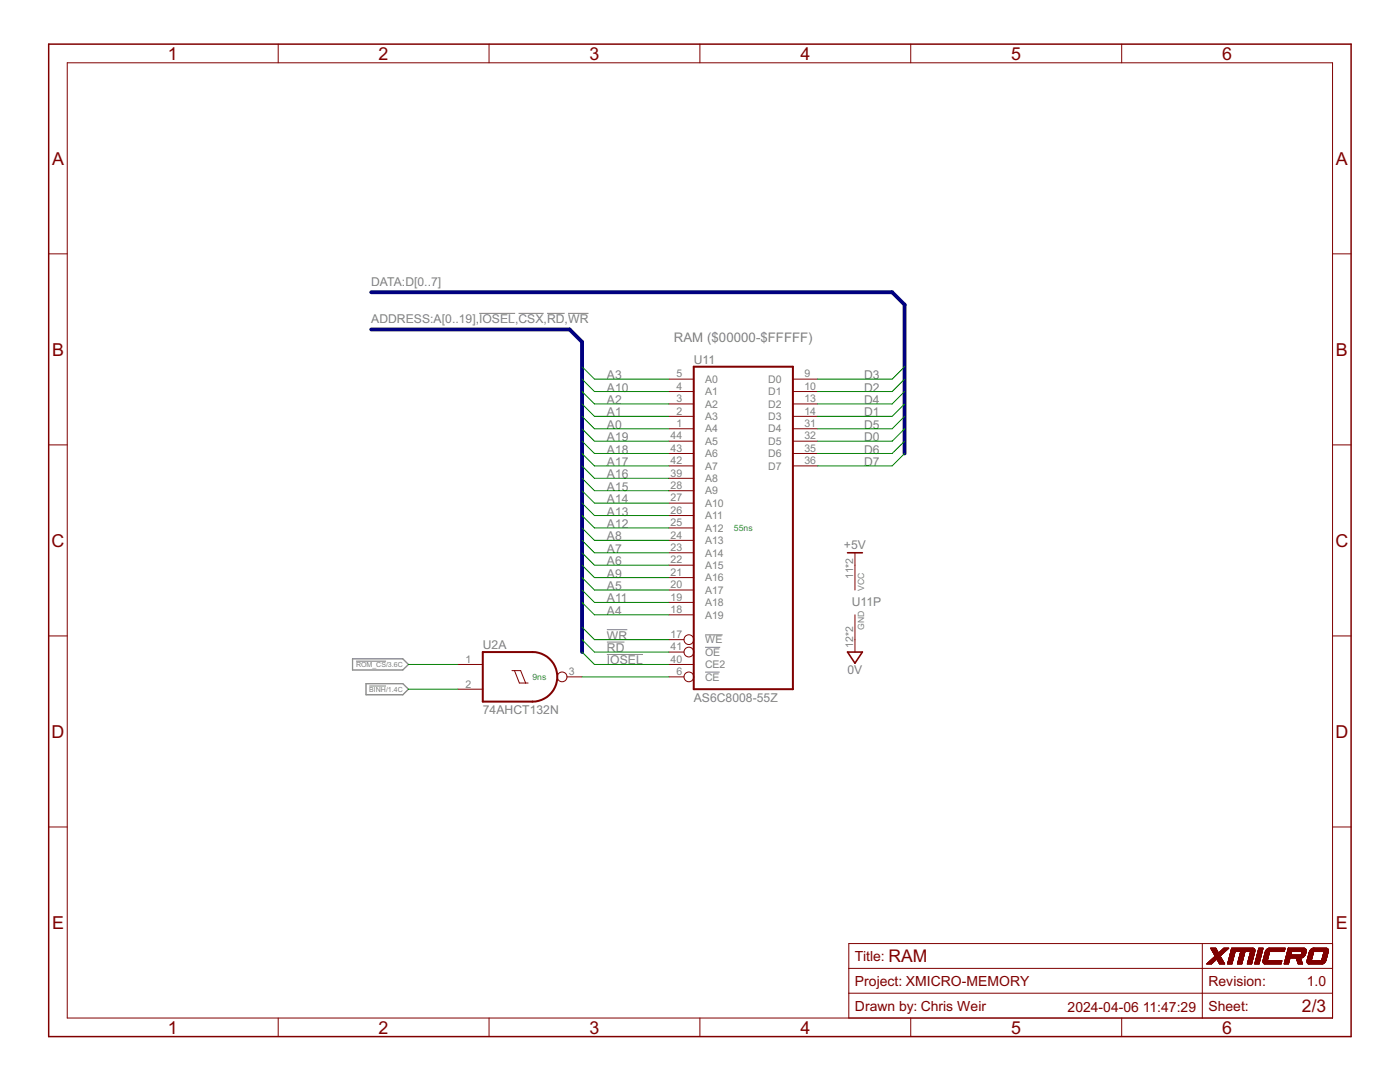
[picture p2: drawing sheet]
<svg xmlns="http://www.w3.org/2000/svg" width="279mm" height="216mm" viewBox="0 0 279 216" stroke-linecap="round" stroke-linejoin="round" font-family="sans-serif">
<path d="M95.6 62.5h7.2M103.5 62.5h5M109.2 62.5h3.5M113.4 62.5h4.1M71.1 131.9h5.9M73.7 136.9h3.3M121.1 128.1h3.5M121.1 125.6h4.1M121.1 130.6h7.2M140.7 126.7h3.5M140.7 129.2h3M140.7 134.1h2.9" fill="none" stroke="#808080" stroke-width=".2"/>
<path d="M70.4 131.5h10l1.1 1.1-1.1 1.1h-10zM73 136.4h7.4l1.1 1.1-1.1 1.1h-7.4z" fill="none" stroke="#808080" stroke-width=".25"/>
<path d="M138.5 73.2h19.7v64.3h-19.7zM96.4 130.1h9.9a4.9 4.9 0 0 1 4.9 5 4.9 4.9 0 0 1-4.9 4.9h-9.9z" fill="none" stroke="#800000" stroke-width=".4"/>
<g fill="none" stroke="#800000" stroke-width=".2">
<path d="M13.4 12.5h252.5v190.6h-252.5zM55.5 8.8v3.7M97.6 8.8v3.7M139.7 8.8v3.7M181.8 8.8v3.7M223.9 8.8v3.7M9.7 50.7h3.7M265.9 50.7h3.7M133.5 75.6h5M133.5 78.1h5M158.2 75.6h5M158.2 78.1h5"/>
<path d="M9.7 88.8h3.7M133.5 80.6h5M133.5 83.1h5M133.5 85.6h5M133.5 88h5M133.5 90.5h5M133.5 93h5M133.5 95.4h5M133.5 97.9h5M158.2 80.6h5M158.2 83.1h5M158.2 85.6h5"/>
<path d="M158.2 88h5M158.2 90.5h5M158.2 93h5M265.9 88.8h3.7M133.5 100.4h5M133.5 102.9h5M133.5 105.3h5M133.5 107.8h5M133.5 110.3h5M133.5 112.8h5M133.5 115.3h5M133.5 117.7h5"/>
<path d="M170.6 110.3v7.4M9.7 126.9h3.7M91.4 132.6h5M91.4 137.5h5M102.2 133.8h1.7l1 2.5M102.7 133.8l1 2.5h1.7M113.1 135.1h3.1M133.5 127.6h3M133.5 130.1h3M133.5 135.1h3M133.5 120.2h5M133.5 132.6h5"/>
<path d="M133.5 122.7h5M170.6 122.7v7.4M265.9 126.9h3.7M9.7 165h3.7M265.9 165h3.7M169.4 193.2h96.5M169.4 198.2h96.5M239.9 188.3v14.8M241.6 189.2h1.1M241.7 189.3h1M241.7 189.4h1M241.7 189.4l1.1 .1"/>
<path d="M241.8 189.5h1M241.8 192.3h-1M241.8 189.6h1.1M241.9 192.3h-1M241.9 189.6l1 .1M241.9 189.7h1M241.9 192.2l-1 .1M241.9 191.3h1.9M241.9 189.7l1.1 .1M242 192.2h-1M242 189.8h1M242 191.3h1.8"/>
<path d="M242 192.1l-1 .1M242 189.9h1M242.1 190h1M242.1 192.1h-1M242.1 191.2h1.7M242.1 192h-.9M242.1 191.2h1.6M242.1 190.1h1M242.1 190.1h2.1M242.2 192h-1M242.2 191.1h1.5M242.2 190.2h1.9"/>
<path d="M242.2 191.9l-1 .1M242.3 191.1h1.4M242.3 191.9h-1M242.3 191h1.3M242.3 190.4h1.6M242.3 191.8l-.9 .1M242.4 190.9h1.2M242.4 191.8h-1M242.4 190.6h1.3M242.4 191.7h-.9M242.5 190.9h1M242.5 190.7h1"/>
<path d="M242.5 191.7h-1M242.5 190.8h1M242.5 191.6h-.9M242.6 191.6h-1M242.7 191.5l-1 .1M242.7 191.5h-.9M242.8 191.4l-1 .1M242.9 191.4l1 .1M242.9 191.5h1M243 191.6h1M243 191.7h1.1M243.1 191.7h1"/>
<path d="M243.1 191.8h1M243.1 191.8l1 .1M243.1 191.9h1.1M243.2 191.9l1 .1M243.2 192h1M243.2 192.1h1.1M243.3 192.1l1 .1M243.3 192.2h1M243.3 192.2l1.1 .1M243.4 192.3h1M243.6 190.7h-1.1M243.6 190.6h-1.2"/>
<path d="M243.8 190.5h-1.4M243.9 191.4h-2M243.9 190.4h-1.6M244 190.3l-1.7 .1M244.1 190.3h-1.9M244.1 190.2h-1.9M244.2 189.2h1l-1.7 1.6 .9 1.6h-1l-.6-1.1-1 1.1h-1l1.7-1.6M244.3 189.2l-1.1 1-.6-1h-1l.9 1.6M244.3 190.1h-1M244.3 190l-1 .1M244.4 190h-1M244.4 189.9h-1"/>
<path d="M244.5 189.9h-1M244.5 189.8l-1 .1M244.6 189.8h-1M244.6 189.7l-1 .1M244.7 189.7h-1M244.8 189.6l-1 .1M244.8 189.6h-1M244.9 189.5h-1M245 189.4l-1 .1M245 192.3h.9M245 192.2h.9M245 189.4h-1"/>
<path d="M245 192.1h.9M245.1 192h.8M245.1 189.3l-1 .1M245.1 192h.9M245.1 191.9h.9M245.1 191.8h.9M245.1 189.3h-1M245.2 191.7h.8M245.2 191.6h.8M245.2 189.2l-1 .1M245.2 191.5h.9M245.2 191.4h.9"/>
<path d="M245.3 191.3h.8M245.3 191.2h.8M245.3 191.1h.9M245.3 191h.9M245.4 190.9h.8M245.4 190.8h.9M245.4 190.7h.9M245.4 190.6h.9M245.5 190.5h.8M245.5 190.4h.9M245.5 190.3h.9M245.5 190.2h.9"/>
<path d="M245.6 190.2h.8M245.6 190.1h.8M245.6 190h.9M245.6 189.9h.9M245.7 189.7h4.7M245.7 189.6h4.7M245.7 189.5h4.7M245.7 189.4h4.7M245.8 189.3h4.5M245.8 189.2l4.4 .1M245.9 192.3h-.9M245.9 192.2l-.9 .1"/>
<path d="M245.9 192.1h-.9M246 191.9h-.9M246 191.8l-.9 .1M246 191.7h-.8M246.1 191.6h-.9M246.1 191.4l-.9 .1M246.2 191.2h-.9M246.2 191.1h-.9M246.2 190.9h-.8M246.3 190.8h-.9M246.3 190.7h-.9M246.3 190.5h-.9"/>
<path d="M246.4 190.4l-.9 .1M246.4 190.3h-.9M246.4 190.1h-.8M246.5 190l-.9 .1M247 192.3h.8M247 192.1h.9M247 192h.9M247.1 192h.8M247.1 191.9h.8M247.1 191.8h.9M247.1 191.7h.9M247.1 191.6h.9"/>
<path d="M247.2 191.6h.8M247.2 191.5h.9M247.2 191.4h.9M247.2 191.3h.9M247.2 191.2h.9M247.3 191.2h.8M247.3 191h.9M247.3 190.9h.9M247.4 190.8h.8M247.4 190.6h.9M247.4 190.5h.9M247.5 190.4h.8"/>
<path d="M247.5 190.2h.9M247.5 190.1h.9M247.6 190h.8M247.6 189.9h.9M247.6 189.9l-.6 2.5h.8l.7-2.5M247.8 192.3h-.8M247.9 192.2l-.9 .1M247.9 192.2h-.9M247.9 192.1h-.9M247.9 191.9l-.8 .1M248 191.8l-.9 .1M248 191.7h-.9"/>
<path d="M248.1 191.5l-.9 .1M248.1 191.4l-.9 .1M248.1 191.2h-.8M248.2 191.1h-.9M248.2 190.8h-.8M248.3 190.7h-.9M248.3 190.5h-.9M248.3 190.4l-.8 .1M248.3 190.4h-.8M248.4 190.3h-.9M248.4 190.1h-.9M248.4 190l-.8 .1"/>
<path d="M248.9 192.3h.9M249 192.2h.8M249 192.1h.9M249 192h.9M249 191.9h.9M249.1 191.8h.8M249.1 191.7h.9M249.1 191.6h.9M249.2 191.4h.8M249.2 191.3h.9M249.2 191.2h.9M249.3 191h.8"/>
<path d="M249.3 190.9h.8M249.3 190.9h.9M249.3 190.8h.9M249.4 190.6h.8M249.4 190.5h.9M249.4 190.4h.9M249.5 190.3h.8M249.5 190.2h.8M249.5 190.1h.9M249.5 190h.9M249.6 190h.8M249.6 189.9h.8"/>
<path d="M249.6 189.9l-.7 2.5h.9l.6-2.4M249.8 192.2h-.8M249.9 192.1l-.9 .1M250 191.7h-.9M250 191.5h-.8M250 191.4h-.8M250.1 191.3h-.9M250.1 189.2h.1M250.1 191.2l-.9 .1M250.1 191.1h-.8M250.1 189.2h-4.3l-.8 3.2h.9l.6-2.5M250.1 191h-.8"/>
<path d="M250.2 189.2v.1M250.2 190.8h-.9M250.2 190.7h-.8M250.2 189.3h.1M250.3 190.6h-.9M250.3 190.3l-.9 .1M250.3 189.3l.1 .1M250.4 190.2h-.9M250.4 189.4v.1M250.4 192.3h.9M250.4 189.8l-4.8 .1M250.4 189.5v.1"/>
<path d="M250.4 192.2h.9M250.4 189.8h-4.7M250.4 189.6v.2M250.4 189.8v.2M250.5 192.1h.8M250.5 192h.9M250.5 191.9h.9M250.6 191.7h.8M250.6 191.6h.9M250.6 191.5h.9M250.7 191.3h.8M250.7 191.2h.9"/>
<path d="M250.7 191.1h.9M250.7 191h.9M250.8 190.9h.8M250.8 190.9h.9M250.8 190.8h.9M250.8 190.7h.9M250.9 190.6h.8M250.9 190.5h.8M250.9 190.5h.9M250.9 190.3h.9M251 190.2h.8M251 190.1h.8"/>
<path d="M251 190.1h.9M251 189.9h.9M251.1 189.8h.8M251.1 189.7h.8M251.1 189.6h.9M251.1 189.5h.9M251.2 189.4h.8M251.2 189.3h.9M251.2 189.2h.9M251.2 189.2h.9l-.8 3.2h-.9zM251.3 192.3h-.9M251.4 192h-.9"/>
<path d="M251.4 191.9l-.9 .1M251.4 191.9h-.9M251.4 191.8h-.9M251.5 191.6h-.9M251.5 191.5l-.9 .1M251.5 191.4h-.8M251.5 191.3h-.8M251.6 191.2h-.9M251.6 191.1l-.9 .1M251.6 191h-.8M251.7 190.9h-.9M251.7 190.6h-.9"/>
<path d="M251.8 190.5h-.9M251.8 190.4h-.9M251.8 190.2h-.8M251.8 190.1l-.8 .1M251.9 190h-.9M251.9 189.8h-.8M251.9 189.7l-.8 .1M252 189.6h-.9M252 189.5h-.9M252.1 191.9h3.7M252.1 191.8h3.7M252.1 189.3l-.9 .1"/>
<path d="M252.1 191.9l.2 .4M252.1 191.8v.1M252.1 191.7h3.7l-.1 .7-3.4-.1M252.1 192h3.6M252.1 192h3.7M252.1 191.7h3.7M252.1 191.6h.8M252.1 191.7v.1M252.1 192.1h3.6M252.1 191.5h.9M252.1 191.5v.2M252.1 191.4h.9"/>
<path d="M252.1 192.2h3.6M252.2 191.3h.8M252.2 192.2h3.5M252.2 191.2h.8M252.2 191.1h.9M252.2 191h.9M252.2 192.3h3.5M252.3 190.9h.8M252.3 190.8h.9M252.3 192.3h3.4M252.3 190.7h.9M252.3 190.6h.9"/>
<path d="M252.3 190.5h.9M252.4 190.5h.8M252.4 190.4h.8M252.4 190.4h.9M252.4 190.3h.9M252.4 190.2h.9M252.5 190.1h.8M252.5 190h.8M252.5 190h.9M252.5 190l-.4 1.5M252.5 189.9h.9M252.5 189.8v.2"/>
<path d="M252.6 189.8h3.7M252.6 189.7h3.7M252.6 189.7l-.1 .1M252.6 189.7h3.8M252.7 189.6h3.7M252.7 189.5h3.7M252.7 189.5l-.1 .2M252.8 189.5h3.6M252.9 189.4h3.5M253 191.6h-.9M253 189.3l-.3 .2M253 191.3h-.9"/>
<path d="M253 191.2l-.8 .1M253.1 189.3h3.4M253.1 191.1h-.9M253.1 191h-.9M253.1 190.9h-.9M253.2 190.8l-.9 .1M253.2 189.2h3.3l-.2 .7M253.2 190.7h-.9M253.2 190.6h-.9M253.2 189.2l-.2 .1M253.3 190.3l-.9 .1M253.4 189.9h-.9"/>
<path d="M253.4 189.9l-.5 1.8M255.8 191.9h-3.7M255.8 191.8l-3.7 .1M256.3 192.3h.8M256.3 192.3h.9M256.3 192.2h.9M256.3 192.1h.9M256.3 189.8l-3.8 .1M256.3 192h.9M256.3 189.7l-3.7 .1M256.4 192h.8M256.4 191.9h.9"/>
<path d="M256.4 191.8h.9M256.4 189.4h-3.5M256.5 191.7h.8M256.5 191.6h.8M256.5 189.3h-3.5M256.5 191.5h.9M256.5 191.4h.9M256.6 191.3h.8M256.6 191.2h2.9M256.7 190.8h3.6M256.8 190.5h3.7M256.8 190.5h.8"/>
<path d="M256.8 190.4h.8M256.8 190.4h.9M256.8 190.3h.9M256.8 190.2h.9M256.9 190.1h.8M256.9 190h.8M256.9 189.9h.9M256.9 189.8h3.8M257 189.7h3.7M257 189.6h3.7M257 189.5h3.7M257 189.5h3.6"/>
<path d="M257 189.4h3.6M257.1 189.3l3.5 .1M257.1 189.3h3.4M257.1 189.2h3.2M257.1 189.2l3.3 .1M257.1 189.2l-.8 3.2h.8l.4-1.2M257.1 189.2l.7 .7-.2 .6M257.2 192.2h-.9M257.2 192.1h-.9M257.2 192h-.8M257.3 191.7h-.9M257.3 191.6h-.8"/>
<path d="M257.4 191.3h-.9M257.4 191.2l-.8 .1M257.7 190.4h-.9M257.7 190.2h-.9M257.7 190.1l-.8 .1M257.8 190h-.9M257.8 189.9h-.9M258.7 191.2l.4 1.2h.9l-.5-1.2M258.7 191.2h.9M258.7 191.3h.9M258.7 191.4h.9M258.8 191.4h.8"/>
<path d="M258.8 191.5h.9M258.8 191.6h.9M258.8 191.7h.9M258.9 191.7h.8M258.9 191.8h.9M258.9 191.9h.9M259 191.9l.8 .1M259 192h.8M259 192.1h.9M259 192.2h.9M259.1 192.2l.8 .1M259.1 192.3h.8"/>
<path d="M259.7 190.4h.9M259.7 190.3h.9M259.8 190.2h.8M259.8 190.1h.8M259.8 190h.8M259.8 191.1l-3.2 .1M259.8 189.9h.9M259.8 189.9l-.1 .6M260 191.1h-3.4M260 191.1l-.5 .1M260.1 191l-3.5 .1M260.1 191h-3.5"/>
<path d="M260.2 190.9h-3.6M260.2 190.9l-.2 .2M260.2 190.9h-3.5M260.3 190.8l-3.6 .1M260.3 189.2l.2 .1M260.3 190.8h-3.6M260.3 190.8l-.1 .1M260.4 190.7h-3.7M260.4 190.6h-3.7M260.5 190.6h-3.8M260.5 189.3l.1 .1M260.5 190.5l-.2 .3"/>
<path d="M260.5 190.5h-.8M260.5 190.4l-.8 .1M260.5 190.5h.1M260.6 190.4h-.9M260.6 190.4l-.1 .1M260.6 189.4v.1M260.6 190.2h-.8M260.6 190.1h-.8M260.6 189.5h.1M260.7 190h-.9M260.7 189.9l-.1 .5M260.7 189.9h-.9"/>
<path d="M260.7 189.8l-3.8 .1M260.7 189.7h-3.7M260.7 189.6h-3.7M260.7 189.5v.3M260.7 189.8v.1M260.8 191.9l.1 .1M260.9 191.7h3.7M260.9 191.6h.8M260.9 191.7l-.1 .2M260.9 192v.1M260.9 192.1h3.5M260.9 191.6v.1"/>
<path d="M260.9 192.1h3.4M260.9 191.5h.8M260.9 191.4h.9M260.9 192.1v.1M260.9 192.2h3.3M260.9 192.2h.1M260.9 191.3h.9M261 192.2h3.2M261 191.2h.8M261 192.2l.1 .1M261 191.1h.9M261 192.3h3.1"/>
<path d="M261 190.9h.9M261.1 190.8h.8M261.1 192.3h2.9M261.1 190.7h.9M261.1 190.6h.9M261.2 190.4h.8M261.2 190.3h.9M261.2 190.2h.9M261.3 190.1h.8M261.3 190h.8M261.3 190l-.4 1.6M261.3 189.9h.9"/>
<path d="M261.4 189.8l-.1 .2M261.5 189.5h3.6M261.6 189.5h3.5M261.6 189.5l-.2 .3M261.7 189.4h3.3M261.7 191.5l-.8 .1M261.7 189.3h3.3M261.7 189.3l-.1 .2M261.8 191.4h-.9M261.8 191.3h-.9M261.9 191.1l-.9 .1M261.9 189.3h3"/>
<path d="M261.9 189.3h-.2M261.9 191h-.9M261.9 190.9h-.9M261.9 190.8h-.8M262 190.7l-.9 .1M262 189.2h2.8M262 189.2l-.1 .1M262 190.5h-.8M262.1 190.3l-.9 .1M262.1 189.2h-.1M262.2 189.9h-.9M262.2 189.2l-.5 2.5"/>
<path d="M263.8 191.6h.8M263.8 191.5h.9M263.8 191.4h.9M263.8 191.3h.9M263.9 191.3h.8M263.9 191.2h.9M263.9 191.1h.9M263.9 191h.9M263.9 190.9h.9M264 190.9h.8M264 190.8h.9M264 190.7h.9"/>
<path d="M264 190.6h.9M264.1 192.3h-3M264.1 190.5h.8M264.1 190.3h.9M264.2 190.2h.8M264.2 192.2l-.1 .1M264.2 190.1h.8M264.2 189.9h.9M264.2 189.9l-.4 1.8M264.4 192h-3.5M264.5 191.9h-3.6M264.5 191.8l-3.6 .1"/>
<path d="M264.6 191.8h-3.7M264.6 191.7l-.4 .5M264.6 191.6v.1M264.7 191.5h-.9M264.7 189.2h.2M264.7 191.4h-.9M264.7 191.3h-.8M264.8 191l-.9 .1M264.8 190.9h-.8M264.9 189.2l.1 .2M264.9 190.6h-.9M264.9 190.5l-.8 .1"/>
<path d="M265 190.4h-.9M265 190.2h-.9M265 189.4h.1M265 190.1l-.8 .1M265 189.4l-3.4 .1M265 189.4l.1 .2M265.1 190h-.9M265.1 189.9l-.5 1.7M265.1 189.6v.1M265.1 189.8l-3.8 .1M265.1 189.8h-3.7M265.1 189.7l-3.7 .1"/>
<path d="M265.1 189.7h-3.7M265.1 189.6l-3.6 .1M265.1 189.6h-3.6M265.1 189.8v.1M265.1 189.7v.1M265.9 188.3h-96.5v14.8M55.5 203.1v3.7M97.6 203.1v3.7M139.7 203.1v3.7M181.8 203.1v3.7M223.9 203.1v3.7"/>
<circle cx="112.2" cy="135.1" r=".97"/>
<circle cx="137.5" cy="127.6" r=".97"/>
<circle cx="137.5" cy="130.1" r=".97"/>
<circle cx="137.5" cy="135.1" r=".97"/>
</g>
<path d="M169.1 110.3h3M169.1 130.1h3l-1.5 2.2z" fill="none" stroke="#800000" stroke-width=".32"/>
<path d="M9.7 8.8h259.9v198h-259.9z" fill="none" stroke="#800000" stroke-width=".3"/>
<path d="M74.1 58.3h104l2.4 2.5v29.7M74.1 65.7h39.6l2.5 2.5v61.9" fill="none" stroke="#000080" stroke-width=".76"/>
<g fill="none" stroke="#008000" stroke-width=".2">
<path d="M116.2 78.1l2.4 2.5h14.9M116.2 73.2l2.4 2.4h14.9M116.2 75.6l2.4 2.5h14.9M180.5 78.1l-2.4 2.5h-14.9M180.5 73.2l-2.4 2.4h-14.9M180.5 75.6l-2.4 2.5h-14.9M116.2 90.5l2.4 2.5h14.9M116.2 88l2.4 2.5h14.9M116.2 83.1l2.4 2.5h14.9M116.2 80.6l2.4 2.5h14.9M116.2 85.6l2.4 2.4h14.9M116.2 95.4l2.4 2.5h14.9"/>
<path d="M116.2 97.9l2.4 2.5h14.9M116.2 93l2.4 2.4h14.9M180.5 90.5l-2.4 2.5h-14.9M180.5 88l-2.4 2.5h-14.9M180.5 83.1l-2.4 2.5h-14.9M180.5 80.6l-2.4 2.5h-14.9M180.5 85.6l-2.4 2.4h-14.9M116.2 100.4l2.4 2.5h14.9M116.2 102.9l2.4 2.4h14.9M116.2 117.7l2.4 2.5h14.9M116.2 112.8l2.4 2.5h14.9M116.2 105.3l2.4 2.5h14.9"/>
<path d="M116.2 107.8l2.4 2.5h14.9M116.2 110.3l2.4 2.5h14.9M116.2 115.3l2.4 2.4h14.9M81.5 132.6h9.9M81.5 137.5h9.9M116.2 120.2l2.4 2.5h14.9M116.2 127.6l2.4 2.5h14.9M116.2 125.2l2.4 2.4h14.9M116.2 130.1l2.4 2.5h14.9M116.2 135.1h17.3"/>
</g>
<g font-size="4" fill="#800000">
<text x="33.5" y="11.9">1</text>
<text x="75.6" y="11.9">2</text>
<text x="117.6" y="11.9">3</text>
<text x="159.7" y="11.9">4</text>
<text x="201.8" y="11.9">5</text>
<text x="243.9" y="11.9">6</text>
<text x="10.4" y="32.9">A</text>
<text x="266.6" y="32.9">A</text>
<text x="10.4" y="71">B</text>
<text x="266.6" y="71">B</text>
<text x="10.3" y="109.1">C</text>
<text x="266.5" y="109.1">C</text>
<text x="10.3" y="147.2">D</text>
<text x="266.5" y="147.2">D</text>
<text x="10.4" y="185.3">E</text>
<text x="266.6" y="185.3">E</text>
<text x="33.5" y="206.3">1</text>
<text x="75.6" y="206.3">2</text>
<text x="117.6" y="206.3">3</text>
<text x="159.7" y="206.3">4</text>
<text x="201.8" y="206.3">5</text>
<text x="243.9" y="206.3">6</text>
</g>
<g font-size="3.9" fill="#800000">
<text x="177.3" y="192">RAM</text>
<text x="259.8" y="201.9">2/3</text>
</g>
<g font-size="3.1" fill="#800000">
<text x="170.6" y="191.7">Title:</text>
<text x="170.6" y="196.7">Project: XMICRO-MEMORY</text>
<text x="241.2" y="196.7">Revision:</text>
<text x="260.8" y="196.7">1.0</text>
<text x="170.6" y="201.6">Drawn by: Chris Weir</text>
<text x="213.1" y="201.9">2024-04-06</text>
<text x="228.1" y="201.9">11:47:29</text>
<text x="241.2" y="201.6">Sheet:</text>
</g>
<text font-size="2.9" fill="#808080" x="134.5" y="68.2">RAM ($00000-$FFFFF)</text>
<g font-size="2.7" fill="#808080">
<text x="74.1" y="57.1">DATA:D[0..7]</text>
<text x="74.1" y="64.5">ADDRESS:A[0..19],IOSEL,CSX,RD,WR</text>
<text x="121.1" y="75.6">A3</text>
<text x="138.4" y="72.6">U11</text>
<text x="172.5" y="75.6">D3</text>
<text x="121.1" y="78.1">A10</text>
<text x="121.1" y="80.6">A2</text>
<text x="121.1" y="83.1">A1</text>
<text x="172.5" y="80.6">D4</text>
<text x="172.5" y="78.1">D2</text>
<text x="172.5" y="83.1">D1</text>
<text x="121.1" y="85.5">A0</text>
<text x="121.1" y="88">A19</text>
<text x="172.5" y="85.5">D5</text>
<text x="172.5" y="88">D0</text>
<text x="121.1" y="95.4">A16</text>
<text x="121.1" y="93">A17</text>
<text x="121.1" y="90.5">A18</text>
<text x="172.5" y="93">D7</text>
<text x="172.5" y="90.5">D6</text>
<text x="121.1" y="97.9">A15</text>
<text x="121.1" y="100.4">A14</text>
<text x="121.1" y="102.9">A13</text>
<text x="121.1" y="105.3">A12</text>
<text x="121.1" y="107.8">A8</text>
<text x="121.1" y="110.3">A7</text>
<text x="121.1" y="112.8">A6</text>
<text x="168.4" y="109.6">+5V</text>
<text x="121.1" y="115.3">A9</text>
<text x="121.1" y="117.7">A5</text>
<text x="121.1" y="120.2">A11</text>
<text x="121.1" y="122.7">A4</text>
<text x="170" y="120.8">U11P</text>
<text x="96.4" y="129.5">U2A</text>
<text x="121.1" y="130.1">RD</text>
<text x="121.1" y="127.6">WR</text>
<text x="121.1" y="132.6">IOSEL</text>
<text x="169.1" y="134.6">0V</text>
<text x="96.4" y="142.5">74AHCT132N</text>
<text x="138.4" y="140">AS6C8008-55Z</text>
</g>
<g font-size="2.3" fill="#808080">
<text x="135" y="75.3">5</text>
<text x="135" y="77.8">4</text>
<text x="140.7" y="76.4">A0</text>
<text x="153.3" y="76.4">D0</text>
<text x="160.5" y="75.3">9</text>
<text x="160.5" y="77.8">10</text>
<text x="135" y="80.2">3</text>
<text x="135" y="82.7">2</text>
<text x="140.7" y="78.9">A1</text>
<text x="140.7" y="81.3">A2</text>
<text x="140.7" y="83.8">A3</text>
<text x="153.3" y="78.9">D1</text>
<text x="153.3" y="81.3">D2</text>
<text x="153.3" y="83.8">D3</text>
<text x="160.5" y="80.2">13</text>
<text x="160.5" y="82.7">14</text>
<text x="133.8" y="87.7">44</text>
<text x="135" y="85.2">1</text>
<text x="140.7" y="86.3">A4</text>
<text x="140.7" y="88.8">A5</text>
<text x="153.3" y="86.3">D4</text>
<text x="153.3" y="88.8">D5</text>
<text x="160.5" y="85.2">31</text>
<text x="160.5" y="87.7">32</text>
<text x="133.8" y="90.2">43</text>
<text x="133.8" y="92.6">42</text>
<text x="133.8" y="95.1">39</text>
<text x="140.7" y="91.2">A6</text>
<text x="140.7" y="93.7">A7</text>
<text x="153.3" y="91.2">D6</text>
<text x="153.3" y="93.7">D7</text>
<text x="160.5" y="90.2">35</text>
<text x="160.5" y="92.6">36</text>
<text x="133.8" y="97.6">28</text>
<text x="133.8" y="100.1">27</text>
<text x="140.7" y="96.2">A8</text>
<text x="140.7" y="98.7">A9</text>
<text x="140.7" y="101.1">A10</text>
<text x="133.8" y="102.5">26</text>
<text x="133.8" y="105">25</text>
<text x="133.8" y="107.5">24</text>
<text x="140.7" y="103.6">A11</text>
<text x="140.7" y="106.1">A12</text>
<text x="133.8" y="110">23</text>
<text x="133.8" y="112.4">22</text>
<text x="140.7" y="108.6">A13</text>
<text x="140.7" y="111">A14</text>
<text x="140.7" y="113.5">A15</text>
<text x="133.8" y="114.9">21</text>
<text x="133.8" y="117.4">20</text>
<text x="133.8" y="119.9">19</text>
<text x="140.7" y="116">A16</text>
<text x="140.7" y="118.5">A17</text>
<text x="170.3" y="115.4" transform="rotate(-90 170.3 115.4)">11*2</text>
<text x="133.8" y="122.3">18</text>
<text x="140.7" y="120.9">A18</text>
<text x="140.7" y="123.4">A19</text>
<text x="133.8" y="127.3">17</text>
<text x="133.8" y="129.8">41</text>
<text x="140.7" y="128.4">WE</text>
<text x="140.7" y="130.8">OE</text>
<text x="170.3" y="129.3" transform="rotate(-90 170.3 129.3)">12*2</text>
<text x="92.9" y="132.2">1</text>
<text x="92.9" y="137.2">2</text>
<text x="113.5" y="134.7">3</text>
<text x="133.8" y="132.2">40</text>
<text x="135" y="134.7">6</text>
<text x="140.7" y="135.8">CE</text>
<text x="140.7" y="133.3">CE2</text>
</g>
<g font-size="1.9" fill="#008080">
<text x="146.5" y="106">55ns</text>
<text x="106.3" y="135.7">9ns</text>
</g>
<g font-size="1.9" fill="#808080">
<text x="172.5" y="117.9" transform="rotate(-90 172.5 117.9)">VCC</text>
<text x="172.5" y="125.6" transform="rotate(-90 172.5 125.6)">GND</text>
</g>
<g font-size="1.6" fill="#808080">
<text x="71.1" y="133.1">ROM_CS/3.6C</text>
<text x="73.7" y="138">BINH/1.4C</text>
</g>
</svg>
